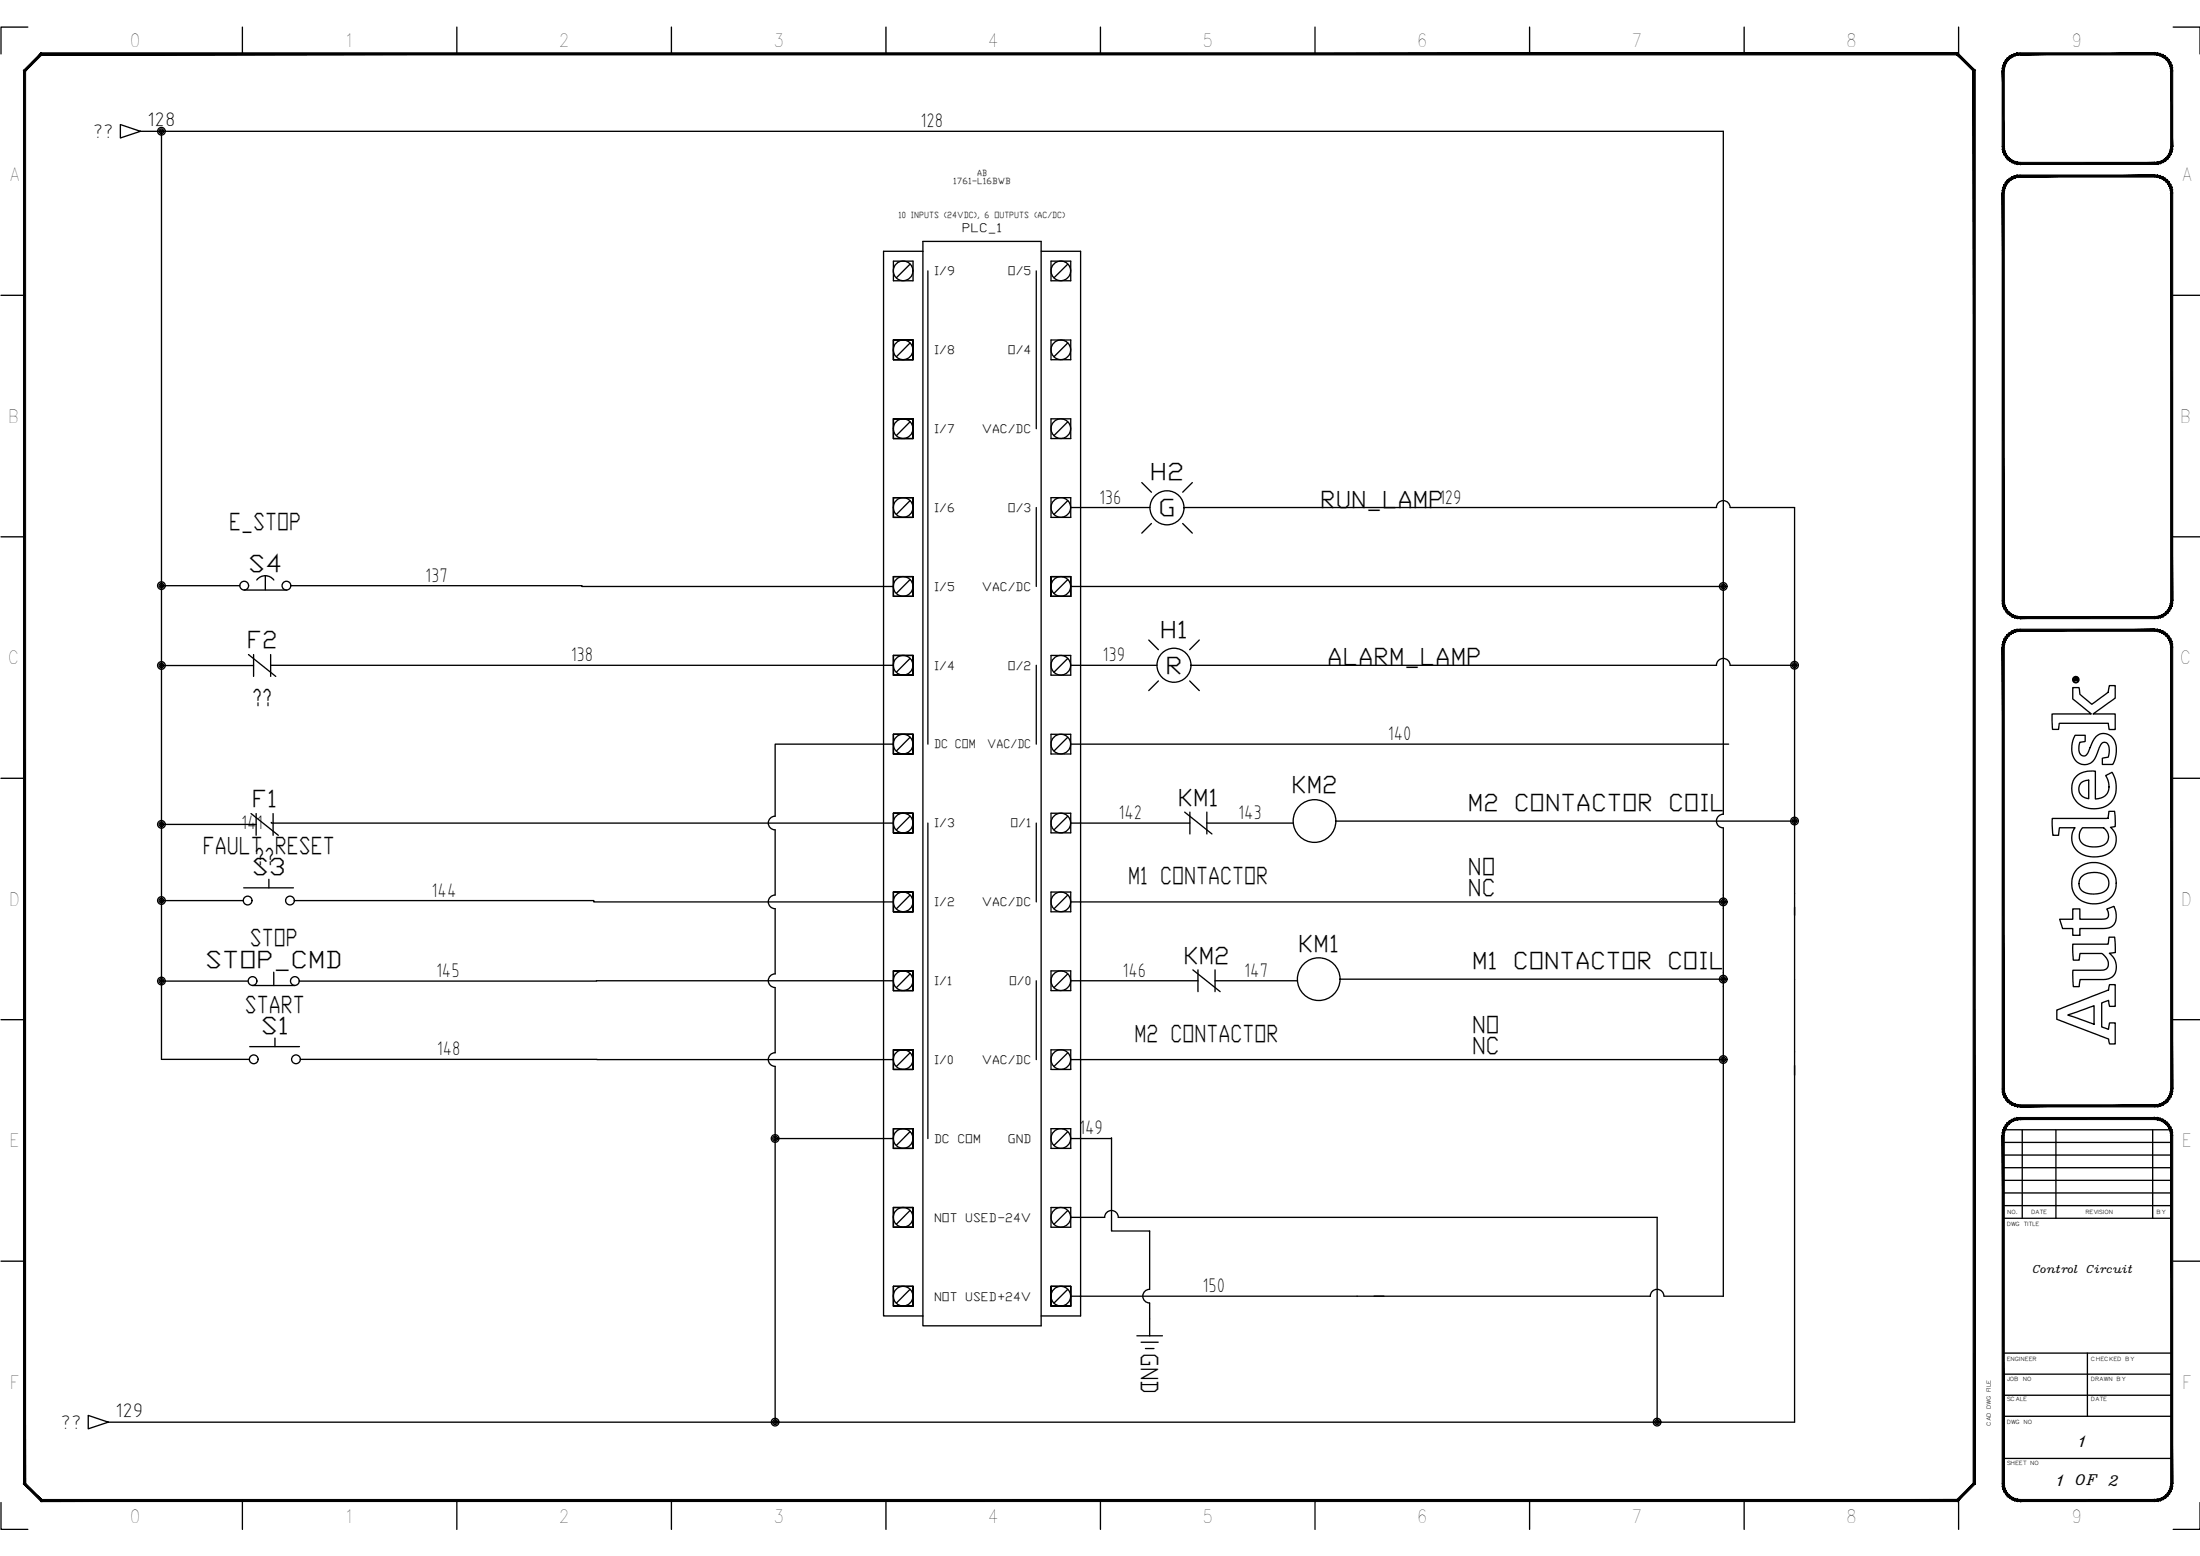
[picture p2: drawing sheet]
<svg xmlns="http://www.w3.org/2000/svg" width="420mm" height="297mm" viewBox="0 0 420 297" stroke-linecap="round" stroke-linejoin="round" font-family="sans-serif">
<g fill="none" stroke="#000" stroke-width=".25">
<path d="M5.3 5.2h-5.1v5.1M46.3 5.2v5.1M87.2 5.2v5.1M128.2 5.2v5.1M169.2 5.2v5.1M210.2 5.2v5.1M251.1 5.2v5.1M292.1 5.2v5.1M333.1 5.2v5.1M374.1 5.2v5.1M377 13.5v18M415 5.2h5.2v5.1"/>
<path d="M23 23.8l3.8 1.3-3.8 1.2zM26.8 25.1h302.3v130.3a1.3 1.3 0 0 0-1.3 1.3 1.3 1.3 0 0 0 1.3 1.3v89.4h-11.3M30.8 25.1v177.1h16.8M.2 56.4h4.5M170.6 49.9h3.8v3.7h-3.8zM173.8 50.4l-2.6 2.7M176.3 48h-7.6v203.2h7.6M176.3 46.1h22.5v207h-22.5zM177.2 51.7v90.4M197.9 51.7v30.1M198.8 48h7.6v203.2h-7.6M200.7 49.9h3.8v3.7h-3.8z"/>
<path d="M203.9 50.4l-2.6 2.7M415 56.4h5.2M170.6 68.7h3.8h-3.8M170.6 64.9v3.8v-3.8M170.6 80v3.7v-3.7M173.8 65.5l-2.6 2.6M174.4 64.9h-3.8h3.8M174.4 80h-3.8h3.8M174.4 68.7v-3.8v3.8M200.7 64.9h3.8v3.8h-3.8zM200.7 80h3.8v3.7h-3.8zM203.9 65.5l-2.6 2.6"/>
<path d="M170.6 83.7h3.8h-3.8M170.6 98.8h3.8h-3.8M170.6 95v3.8v-3.8M173.8 80.5l-2.6 2.7M173.8 95.6l-2.6 2.6M174.4 95h-3.8h3.8M174.4 83.7v-3.7v3.7M174.4 98.8v-3.8v3.8M197.9 96.9v15.1M200.7 95h3.8v3.8h-3.8zM203.9 95.6l-2.6 2.6M203.9 80.5l-2.6 2.7"/>
<path d="M204.5 96.9h15.1M218.1 92.1l1.8 1.9M219.9 99.9l-1.8 1.9M225.9 99.9l1.8 1.9M227.7 92.1l-1.8 1.9M330.4 96.9a1.3 1.3 0 0 0-1.3-1.3 1.3 1.3 0 0 0-1.3 1.3h-101.7M330.4 96.9h12.3v174.6h-322M.2 102.5h4.5M30.8 111.8h15M46.6 112.6h8.2M49 110.7a2.04 2.04 0 0 1 3.3 0M50.7 109.9v2.7"/>
<path d="M55.6 111.8l115 .2M170.6 113.8h3.8h-3.8M170.6 110.1v3.7v-3.7M173.8 110.6l-2.6 2.7M174.4 110.1h-3.8h3.8M174.4 113.8v-3.7v3.7M200.7 110.1v3.7v-3.7M200.7 113.8h3.8h-3.8M203.9 110.6l-2.6 2.7M204.5 113.8v-3.7v3.7M204.5 110.1h-3.8h3.8M204.5 112h124.6"/>
<path d="M415 102.5h5.2M30.8 127h17.6M47.5 125l5.2 4.1M48.4 125v4.1M51.7 125v4.1M51.7 127h118.9M170.6 128.9h3.8h-3.8M170.6 125.1v3.8v-3.8M173.8 125.7l-2.6 2.6M174.4 125.1h-3.8h3.8M174.4 128.9v-3.8v3.8M197.9 127v15.1"/>
<path d="M200.7 125.1h3.8v3.8h-3.8zM203.9 125.7l-2.6 2.6M204.5 127h16.5M219.4 122.2l1.8 1.8M221.2 130l-1.8 1.8M227.2 130l1.8 1.8M229 122.2l-1.8 1.8M330.4 127a1.3 1.3 0 0 0-1.3-1.3 1.3 1.3 0 0 0-1.3 1.3h-100.3M330.4 127h12.3M395.9 131.3h1.1l.1 .3a1.27 1.27 0 0 0 .8 1.5l1.6 1.3 2.5-1.8a1.1 1.1 0 0 0 .7-1.2l.1-.5h1.2v2a.49 .49 0 0 1-.4 .7l-3.9 2.7h4.2l.1 3h-1.2l-.2-1.2h-9.3l-.2 1.1h-1.1l-.1-2.9h7.5l-3.2-2.6a.6 .6 0 0 1-.3-.8zM396.2 129.6l.3 .1 .2-.2-.2 .3 .2 .1h-.6zM396.7 129.5h.1"/>
<path d="M.2 148.6h4.5M30.8 157.4h18.1M47.9 155.3l5.2 4.2M48.9 155.3v4.2M51.8 157v.1h118.8M52.2 155.3v4.2M148 155.8a1.3 1.3 0 0 0-1.3 1.3 1.3 1.3 0 0 0 1.3 1.3M148 158.4v12.5M170.6 143.9h3.8h-3.8M170.6 159h3.8h-3.8M170.6 155.2v3.8v-3.8M170.6 140.2v3.7v-3.7"/>
<path d="M170.6 142.1h-22.6v13.7M173.8 140.7l-2.6 2.7M173.8 155.8l-2.6 2.6M174.4 140.2h-3.8h3.8M174.4 155.2h-3.8h3.8M174.4 159v-3.8v3.8M174.4 143.9v-3.7v3.7M177.2 157.1v60.2M197.9 157.1v15.1M200.7 140.2h3.8v3.7h-3.8zM200.7 155.2h3.8v3.8h-3.8zM203.9 155.8l-2.6 2.6"/>
<path d="M203.9 140.7l-2.6 2.7M204.5 157.1h22.7M204.5 142.1h125.6M226.3 155l5.2 4.2M227.2 155v4.2M230.5 157.1h16.5M230.5 155v4.2M255.1 156.7h87.6M391.9 156.2h10.7l.2-1.3h1l.2 2.9-.9 .1a3.2 3.2 0 0 1 .9 3.5 3.2 3.2 0 0 1-3 2.1 4.3 4.3 0 0 1-5.2-2.7l-.1-.8a2.78 2.78 0 0 1 .6-2h-3l-.2 1.5h-1.1zM396.3 140.4h1.9v1.1l-.2 .1a.7 .7 0 0 0-.7 .1 .7 .7 0 0 0-.3 .7 1.4 1.4 0 0 0 1 1.9h.3a6.3 6.3 0 0 0 1.4-2.8 2.3 2.3 0 0 1 2.5-1.4 2.3 2.3 0 0 1 1.9 2.3 5.4 5.4 0 0 1-.6 3.5h-2v-1.2l1.1-.1 .2-1.2a1.89 1.89 0 0 0-.5-1.6 .81 .81 0 0 0-1.2 .6l-.2 .3a4.9 4.9 0 0 1-1.6 2.9 2.47 2.47 0 0 1-3.6-2.4 5.4 5.4 0 0 1 .6-2.8zM396.6 148.1a4.3 4.3 0 0 1 3.6-.8v5.2a2.36 2.36 0 0 0 2.4-3.4l-.5-1.1 1.2-.5a4.8 4.8 0 0 1-.4 5.9 4.6 4.6 0 0 1-6.9-1.3 3.7 3.7 0 0 1 .6-4zM397.4 149.4a1.61 1.61 0 0 1 1.5-.4v3.4a1.81 1.81 0 0 1-1.7-1 1.81 1.81 0 0 1 .2-2z"/>
<path d="M397.7 158h3.5a.92 .92 0 0 1 1.1 .6 1.86 1.86 0 0 1 .2 1.9 1.86 1.86 0 0 1-1.6 1.1 3.4 3.4 0 0 1-3.6-1 2.29 2.29 0 0 1 .4-2.6zM415 148.6h5.2M30.8 171.9h15.7M46.5 169.5h9.5M51.4 167.9v1.6M56.2 171.9h57.2v.3h57.2M148 170.9a1.3 1.3 0 0 0-1.3 1.3 1.3 1.3 0 0 0 1.3 1.3M148 173.5v12.4M170.6 174.1h3.8h-3.8M170.6 170.3v3.8v-3.8M173.8 170.8l-2.6 2.7M174.4 170.3h-3.8h3.8"/>
<path d="M174.4 174.1v-3.8v3.8M200.7 170.3h3.8v3.8h-3.8zM203.9 170.8l-2.6 2.7M204.5 172.2h124.6M393.4 175.5h2.5v-2h1.3v2h4.1a1.07 1.07 0 0 0 1.3-.5 1.07 1.07 0 0 0-.2-1.3v-.2l1.3-.5a3 3 0 0 1-.5 4l-1.4 .3h-4.6v1.2h-1.3v-1.2h-1.7a.25 .25 0 0 1-.3 0 .25 .25 0 0 1-.1-.3zM396.7 165.9a4.6 4.6 0 0 1 7.2 1.3 4 4 0 0 1-4.7 5.3 3.9 3.9 0 0 1-3.4-2.5 3.9 3.9 0 0 1 .9-4.1zM397.5 167.4a4 4 0 0 1 4.8-.1 2.04 2.04 0 0 1 .2 2.3 2.04 2.04 0 0 1-2 1 3.1 3.1 0 0 1-3.2-1 2.08 2.08 0 0 1 .2-2.2zM.2 194.7h4.5M30.8 187.3h16.6M47.7 199.8h9.5M48.2 188.1h8.1M52.3 185.6v2.5"/>
<path d="M52.5 198.2v1.6M148 185.9a1.3 1.3 0 0 0-1.3 1.3 1.3 1.3 0 0 0 1.3 1.3M148 188.5v12.5M170.6 189.1h3.8h-3.8M170.6 185.3v3.8v-3.8M170.6 187.2l-113.4 .1M173.8 185.9l-2.6 2.7M174.4 185.3h-3.8h3.8M174.4 189.1v-3.8v3.8M197.9 187.2v15.1M200.7 185.3h3.8v3.8h-3.8zM203.9 185.9l-2.6 2.7"/>
<path d="M204.5 187.2h24.3M227.8 185.2l5.2 4.1M228.8 185.2v4.1M232.1 187.2h15.7M232.1 185.2v4.1M255.9 186.9h73.2M392.8 192.8l9.9-3.8 .2-1h1.1v4.1h-1.1l-.2-1.1-1.3 .5v4.5l1.3 .5 .2-1.2h1.1v4h-1.1l-.2-1-9.9-3.7zM394.9 193.7l5-1.7v3.5zM395.9 180.2h6.7l.2-1.3h1.1l.1 2.9-1.2 .2a3 3 0 0 1 .6 4.5 6.1 6.1 0 0 1-3.2 .5h-2.9l-.2 1.3h-1.1l-.1-3a.61 .61 0 0 1 .8-.1h4.2a1.35 1.35 0 0 0 1.5-.4 1.35 1.35 0 0 0 .1-1.6 1.7 1.7 0 0 0-1.2-1.2h-4.1l-.1 1.3h-1.1zM415 194.7h5.2M57.4 202.2l113.2 .1M148 201a1.3 1.3 0 0 0-1.3 1.3 1.3 1.3 0 0 0 1.3 1.3"/>
<path d="M148 203.6v67.9M148 217.3h22.6M170.6 204.2h3.8h-3.8M170.6 219.2h3.8h-3.8M170.6 215.5v3.7v-3.7M170.6 200.4v3.8v-3.8M173.8 201l-2.6 2.6M173.8 216l-2.6 2.7M174.4 200.4h-3.8h3.8M174.4 215.5h-3.8h3.8M174.4 219.2v-3.7v3.7M174.4 204.2v-3.8v3.8"/>
<path d="M200.7 200.4h3.8v3.8h-3.8zM200.7 215.5h3.8v3.7h-3.8zM203.9 216l-2.6 2.7M203.9 201l-2.6 2.6M204.5 217.3h7.8M204.5 202.3h124.6M212.3 217.2v17.8h7.3v11.2M382.6 218.1h32.1M382.6 215.7h32.1M386.2 215.7v16.9M392.6 215.7v16.9M411.1 215.7v16.9"/>
<path d="M170.6 234.3h3.8h-3.8M170.6 230.5v3.8v-3.8M173.8 231.1l-2.6 2.6M174.4 230.5h-3.8h3.8M174.4 234.3v-3.8v3.8M200.7 230.5h3.8v3.8h-3.8zM203.9 231.1l-2.6 2.6M204.5 232.4h6.5a1.3 1.3 0 0 1 1.3-1.3 1.3 1.3 0 0 1 1.3 1.3h102.9v39.1M382.6 230.2h32.1M382.6 227.7h32.1M382.6 225.3h32.1M382.6 222.9h32.1"/>
<path d="M382.6 220.5h32.1M382.6 232.6h32.1M.2 240.8h4.5M170.6 249.3h3.8h-3.8M170.6 245.6v3.7v-3.7M173.8 246.1l-2.6 2.7M174.4 245.6h-3.8h3.8M174.4 249.3v-3.7v3.7M200.7 245.6v3.7v-3.7M200.7 249.3h3.8h-3.8M203.9 246.1l-2.6 2.7M204.5 249.3v-3.7v3.7"/>
<path d="M204.5 245.6h-3.8h3.8M204.5 247.4h110.7M217.1 255h4.9M217.9 256.2h3.3M218.8 257.4h1.6M219.6 246.1a1.3 1.3 0 0 0-1.4 1.3 1.3 1.3 0 0 0 1.4 1.3M219.6 248.8v6.2M315.2 247.4a1.3 1.3 0 0 1 1.3-1.3 1.3 1.3 0 0 1 1.3 1.3M377 258.4v24.8M382.6 258.3h32.1M398.7 258.3v12.1M415 240.8h5.2"/>
<path d="M16.8 270.2l3.9 1.3-3.9 1.3zM382.6 278.4h32.1M382.6 270.4h32.1M382.6 266.3h32.1M382.6 262.3h32.1M.2 286.8v5.2h5.1M46.3 286.4v5.6M87.2 286.4v5.6M128.2 286.4v5.6M169.2 286.4v5.6M210.2 286.4v5.6M251.1 286.4v5.6"/>
<path d="M292.1 286.4v5.6M333.1 286.4v5.6M374.1 286.2v5.8M420.2 286.8v5.2h-5.2"/>
<circle cx="30.8" cy="25.1" r=".73"/>
<circle cx="30.8" cy="25.1" r=".46"/>
<circle cx="30.8" cy="25.1" r=".22"/>
<circle cx="172.5" cy="51.7" r="1.87"/>
<circle cx="202.6" cy="51.7" r="1.87"/>
<circle cx="172.5" cy="66.8" r="1.87"/>
<circle cx="202.6" cy="66.8" r="1.87"/>
<circle cx="172.5" cy="96.9" r="1.87"/>
<circle cx="172.5" cy="81.8" r="1.87"/>
<circle cx="202.6" cy="81.8" r="1.87"/>
<circle cx="202.6" cy="96.9" r="1.87"/>
<circle cx="222.9" cy="96.9" r="3.2"/>
<circle cx="30.8" cy="111.8" r=".73"/>
<circle cx="30.8" cy="111.8" r=".46"/>
<circle cx="30.8" cy="111.8" r=".22"/>
<circle cx="46.6" cy="111.8" r=".84"/>
<circle cx="54.7" cy="111.8" r=".84"/>
<circle cx="172.5" cy="111.9" r="1.87"/>
<circle cx="202.6" cy="111.9" r="1.87"/>
<circle cx="329.1" cy="111.9" r=".73"/>
<circle cx="329.1" cy="111.9" r=".46"/>
<circle cx="329.1" cy="111.9" r=".22"/>
<circle cx="30.8" cy="127" r=".73"/>
<circle cx="30.8" cy="127" r=".46"/>
<circle cx="30.8" cy="127" r=".22"/>
<circle cx="172.5" cy="127" r="1.87"/>
<circle cx="202.6" cy="127" r="1.87"/>
<circle cx="224.2" cy="127" r="3.2"/>
<circle cx="342.7" cy="127" r=".73"/>
<circle cx="342.7" cy="127" r=".46"/>
<circle cx="342.7" cy="127" r=".22"/>
<circle cx="396.3" cy="129.8" r=".11"/>
<circle cx="396.4" cy="129.7" r=".6"/>
<circle cx="396.5" cy="129.8" r=".51"/>
<circle cx="30.8" cy="157.4" r=".73"/>
<circle cx="30.8" cy="157.4" r=".46"/>
<circle cx="30.8" cy="157.4" r=".22"/>
<circle cx="172.5" cy="157.1" r="1.87"/>
<circle cx="172.5" cy="142" r="1.87"/>
<circle cx="202.6" cy="142" r="1.87"/>
<circle cx="202.6" cy="157.1" r="1.87"/>
<circle cx="251" cy="156.7" r="4.1"/>
<circle cx="342.7" cy="156.7" r=".73"/>
<circle cx="342.7" cy="156.7" r=".46"/>
<circle cx="342.7" cy="156.7" r=".22"/>
<circle cx="30.8" cy="171.9" r=".73"/>
<circle cx="30.8" cy="171.9" r=".46"/>
<circle cx="30.8" cy="171.9" r=".22"/>
<circle cx="47.3" cy="171.9" r=".84"/>
<circle cx="55.4" cy="171.9" r=".84"/>
<circle cx="172.5" cy="172.2" r="1.87"/>
<circle cx="202.6" cy="172.2" r="1.87"/>
<circle cx="329.1" cy="172.2" r=".73"/>
<circle cx="329.1" cy="172.2" r=".46"/>
<circle cx="329.1" cy="172.2" r=".22"/>
<circle cx="30.8" cy="187.3" r=".73"/>
<circle cx="30.8" cy="187.3" r=".46"/>
<circle cx="30.8" cy="187.3" r=".22"/>
<circle cx="48.2" cy="187.3" r=".84"/>
<circle cx="56.3" cy="187.3" r=".84"/>
<circle cx="172.5" cy="187.2" r="1.87"/>
<circle cx="202.6" cy="187.2" r="1.87"/>
<circle cx="251.9" cy="186.9" r="4.1"/>
<circle cx="329.1" cy="186.9" r=".73"/>
<circle cx="329.1" cy="186.9" r=".46"/>
<circle cx="329.1" cy="186.9" r=".22"/>
<circle cx="48.5" cy="202.2" r=".84"/>
<circle cx="56.5" cy="202.2" r=".84"/>
<circle cx="148" cy="217.3" r=".73"/>
<circle cx="148" cy="217.3" r=".46"/>
<circle cx="148" cy="217.3" r=".22"/>
<circle cx="172.5" cy="202.3" r="1.87"/>
<circle cx="172.5" cy="217.3" r="1.87"/>
<circle cx="202.6" cy="217.3" r="1.87"/>
<circle cx="202.6" cy="202.3" r="1.87"/>
<circle cx="329.1" cy="202.3" r=".73"/>
<circle cx="329.1" cy="202.3" r=".46"/>
<circle cx="329.1" cy="202.3" r=".22"/>
<circle cx="172.5" cy="232.4" r="1.87"/>
<circle cx="202.6" cy="232.4" r="1.87"/>
<circle cx="172.5" cy="247.4" r="1.87"/>
<circle cx="202.6" cy="247.4" r="1.87"/>
<circle cx="148" cy="271.5" r=".73"/>
<circle cx="148" cy="271.5" r=".46"/>
<circle cx="148" cy="271.5" r=".22"/>
<circle cx="316.5" cy="271.5" r=".73"/>
<circle cx="316.5" cy="271.5" r=".46"/>
<circle cx="316.5" cy="271.5" r=".22"/>
</g>
<g fill="#000" stroke="#000" stroke-width=".19">
<path d="M382.4 13.5l.4 14.5v-14.5zM382.4 13.5l.4 14.5h-.4z"/>
<path d="M385.3 10.1h.5v.4zM385.3 10.1v.4h.5zM384.7 10.3l.6-.2v.4zM384.7 10.3l.2 .3 .4-.1zM384.2 10.5l.5-.2 .2 .3zM384.2 10.5l.2 .3 .5-.2zM383.8 10.7l.4-.2 .2 .3zM383.8 10.7l.2 .4 .4-.3zM383.4 11.1l.4-.4 .2 .4zM383.4 11.1l.3 .3 .3-.3zM383.4 11.1l.3 .3-.7 .1zM383 11.5l.3 .2 .4-.3zM383 11.5l.3 .2-.5 .2zM382.8 11.9l.3 .2 .2-.4zM382.8 11.9l.3 .2-.6 .4zM382.5 12.5l.4 .1 .2-.5zM382.5 12.5l.4 .1-.5 .4zM382.4 13h.4l.1-.4zM382.4 13h.4l-.4 .5zM382.8 13l-.4 .5h.4z"/>
<path d="M385.8 10.5h25.7v-.4zM385.8 10.1h25.7l-25.7 .4z"/>
<path d="M414.5 13.5l.5 14.5v-14.5zM414.5 13.5l.5 14.5h-.5z"/>
<path d="M414.9 13l.1 .5h-.5zM414.5 13v.5l.4-.5zM414.8 12.5l.1 .5h-.4zM414.4 12.6l.1 .4 .3-.5zM414.6 11.9l.2 .6-.4 .1zM414.2 12.1l.2 .5 .2-.7zM414.3 11.5l.3 .4-.4 .2zM414 11.7l.2 .4 .1-.6zM414 11.1l.3 .4-.3 .2zM414 11.1l-.3 .3 .3 .3zM413.5 10.7l.5 .4-.3 .3zM413.5 10.7l-.2 .4 .4 .3zM413.1 10.5l.4 .2-.2 .4zM413.1 10.5l-.2 .3 .4 .3zM412.6 10.3l.5 .2-.2 .3zM412.6 10.3l-.1 .3 .4 .2zM412.1 10.1l.5 .2-.1 .3zM412.1 10.1l-.1 .4 .5 .1zM411.5 10.1h.6l-.1 .4zM411.5 10.1v.4h.5z"/>
<path d="M382.4 28h.4l-.4 .5zM382.8 28l-.4 .5h.4zM382.4 28.5h.4l-.3 .5zM382.8 28.5l-.3 .5 .4-.1zM382.5 29l.4-.1-.1 .6zM382.9 28.9l-.1 .6 .3-.2zM382.8 29.5l.3-.2-.1 .7zM383.1 29.3l-.1 .7 .3-.3zM383 30l.3-.3 .1 .7zM383.3 29.7l.1 .7 .3-.3zM383.4 30.4l.3-.3 .1 .6zM383.7 30.1l.1 .6 .2-.3zM384 30.4l.2 .6-.4-.3zM384 30.4l.2 .6 .2-.3zM384.4 30.7l.3 .5-.5-.2zM384.4 30.7l.3 .5 .2-.4zM384.9 30.8l.4 .6-.6-.2zM384.9 30.8l.4 .6v-.4zM385.3 31l.5 .4h-.5zM385.3 31l.5 .4v-.4z"/>
<path d="M382.4 36.8l.4 77.9v-77.9zM382.4 36.8l.4 77.9h-.4z"/>
<path d="M385.3 33.5l.5-.1v.4zM385.3 33.5v.4l.5-.1zM384.7 33.6l.6-.1v.4zM384.7 33.6l.2 .4 .4-.1zM384.2 33.8l.5-.2 .2 .4zM384.2 33.8l.2 .3 .5-.1zM383.8 34.1l.4-.3 .2 .3zM383.8 34.1l.2 .3 .4-.3zM383.4 34.4l.4-.3 .2 .3zM383.4 34.4l.3 .3 .3-.3zM383.4 34.4l.3 .3-.7 .1zM383 34.8l.3 .3 .4-.4zM383 34.8l.3 .3-.5 .2zM382.8 35.3l.3 .2 .2-.4zM382.8 35.3l.3 .2-.6 .3zM382.5 35.8l.4 .1 .2-.4zM382.5 35.8l.4 .1-.5 .4zM382.4 36.3l.4 .1 .1-.5zM382.4 36.3l.4 .1-.4 .4zM382.8 36.4l-.4 .4h.4z"/>
<path d="M385.8 31.4h25.7v-.4zM385.8 31h25.7l-25.7 .4z"/>
<path d="M385.8 33.8h25.7v-.4zM385.8 33.4h25.7l-25.7 .4z"/>
<path d="M411.5 31l.6 .4h-.6zM411.5 31l.6 .4-.1-.4zM412 31l.6 .2-.5 .2zM412 31l.6 .2-.1-.4zM412.5 30.8l.6 .2-.5 .2zM412.5 30.8l.6 .2-.2-.3zM412.9 30.7h.6l-.4 .3zM412.9 30.7h.6l-.2-.3zM413.3 30.4h.7l-.5 .3zM413.3 30.4h.7l-.3-.3zM413.7 30.1l.6-.1-.3 .4zM414 29.7l-.3 .4 .6-.1zM414 29.7l.6-.2-.3 .5zM414.2 29.3l-.2 .4 .6-.2zM414.2 29.3l.6-.3-.2 .5zM414.4 28.9l-.2 .4 .6-.3zM414.4 28.9l.5-.4-.1 .5zM414.5 28.5l-.1 .4 .5-.4zM415 28l-.1 .5h-.4zM414.5 28v.5l.5-.5z"/>
<path d="M414.5 36.8l.5 77.9v-77.9zM414.5 36.8l.5 77.9h-.5z"/>
<path d="M414.9 36.3l.1 .5h-.5zM414.5 36.4v.4l.4-.5zM414.8 35.8l.1 .5-.4 .1zM414.4 35.9l.1 .5 .3-.6zM414.6 35.3l.2 .5-.4 .1zM414.2 35.5l.2 .4 .2-.6zM414.3 34.8l.3 .5-.4 .2zM414 35.1l.2 .4 .1-.7zM414 34.4l.3 .4-.3 .3zM414 34.4l-.3 .3 .3 .4zM413.5 34.1l.5 .3-.3 .3zM413.5 34.1l-.2 .3 .4 .3zM413.1 33.8l.4 .3-.2 .3zM413.1 33.8l-.2 .3 .4 .3zM412.6 33.6l.5 .2-.2 .3zM412.6 33.6l-.1 .4 .4 .1zM412.1 33.5l.5 .1-.1 .4zM412.1 33.5l-.1 .4 .5 .1zM411.5 33.4l.6 .1-.1 .4zM411.5 33.4v.4l.5 .1z"/>
<path d="M382.4 114.7h.4l-.4 .5zM382.8 114.7l-.4 .5h.4zM382.4 115.2h.4l-.3 .5zM382.8 115.2l-.3 .5 .4-.1zM382.5 115.7l.4-.1-.1 .6zM382.9 115.6l-.1 .6 .3-.1zM382.8 116.2l.3-.1-.1 .6zM383.1 116.1l-.1 .6 .3-.2zM383 116.7l.3-.2 .1 .6zM383.3 116.5l.1 .6 .3-.3zM383.4 117.1l.3-.3 .1 .6zM383.7 116.8l.1 .6 .2-.3zM384 117.1l.2 .6-.4-.3zM384 117.1l.2 .6 .2-.3zM384.4 117.4l.3 .5-.5-.2zM384.4 117.4l.3 .5 .2-.4zM384.9 117.5l.4 .6-.6-.2zM384.9 117.5l.4 .6v-.4zM385.3 117.7l.5 .4h-.5zM385.3 117.7l.5 .4v-.4z"/>
<path d="M385.8 117.7v.4l25.7-.4zM385.8 118.1l25.7-.4v.4z"/>
<path d="M411.5 117.7l.6 .4h-.6zM411.5 117.7l.6 .4-.1-.4zM412 117.7l.6 .2-.5 .2zM412 117.7l.6 .2-.1-.4zM412.5 117.5l.6 .2-.5 .2zM412.5 117.5l.6 .2-.2-.3zM412.9 117.4h.6l-.4 .3zM412.9 117.4h.6l-.2-.3zM413.3 117.1h.7l-.5 .3zM413.3 117.1h.7l-.3-.3zM413.7 116.8l.6-.1-.3 .4zM414 116.5l-.3 .3 .6-.1zM414 116.5l.6-.3-.3 .5zM414.2 116.1l-.2 .4 .6-.3zM414.2 116.1l.6-.4-.2 .5zM414.4 115.6l-.2 .5 .6-.4zM414.4 115.6l.5-.4-.1 .5zM414.5 115.2l-.1 .4 .5-.4zM415 114.7l-.1 .5h-.4zM414.5 114.7v.5l.5-.5z"/>
<path d="M382.4 123.5l.4 84.4v-84.4zM382.4 123.5l.4 84.4h-.4z"/>
<path d="M385.8 120.1v.4l25.7-.4zM385.8 120.5l25.7-.4v.4z"/>
<path d="M385.3 120.1h.5v.4zM385.3 120.1v.5l.5-.1zM384.7 120.3l.6-.2v.5zM384.7 120.3l.2 .4 .4-.1zM384.2 120.5l.5-.2 .2 .4zM384.2 120.5l.2 .3 .5-.1zM383.8 120.8l.4-.3 .2 .3zM383.8 120.8l.2 .3 .4-.3zM383.4 121.1l.4-.3 .2 .3zM383.4 121.1l.3 .3 .3-.3zM383.4 121.1l.3 .3-.7 .1zM383 121.5l.3 .3 .4-.4zM383 121.5l.3 .3-.5 .2zM382.8 122l.3 .2 .2-.4zM382.8 122l.3 .2-.6 .3zM382.5 122.5l.4 .1 .2-.4zM382.5 122.5l.4 .1-.5 .4zM382.4 123h.4l.1-.4zM382.4 123h.4l-.4 .5zM382.8 123l-.4 .5h.4z"/>
<path d="M414.9 123l.1 .5h-.5zM414.5 123v.5l.4-.5zM414.8 122.5l.1 .5h-.4zM414.4 122.6l.1 .4 .3-.5zM414.6 122l.2 .5-.4 .1zM414.2 122.2l.2 .4 .2-.6zM414.3 121.5l.3 .5-.4 .2zM414 121.8l.2 .4 .1-.7zM414 121.1l.3 .4-.3 .3zM413.7 121.4l.3 .4v-.7zM413.5 120.8l.5 .3-.3 .3zM413.5 120.8l-.2 .3 .4 .3zM413.1 120.5l.4 .3-.2 .3zM413.1 120.5l-.2 .3 .4 .3zM412.6 120.3l.5 .2-.2 .3zM412.6 120.3l-.1 .4 .4 .1zM412.1 120.1l.5 .2-.1 .4zM412.1 120.1l-.1 .5 .5 .1zM411.5 120.1h.6l-.1 .5zM411.5 120.1v.4l.5 .1z"/>
<path d="M414.5 123.5l.5 84.4v-84.4zM414.5 123.5l.5 84.4h-.5z"/>
<path d="M382.4 207.9h.4l-.4 .5zM382.8 207.9l-.4 .5h.4zM382.4 208.4h.4l-.3 .5zM382.8 208.4l-.3 .5 .4-.1zM382.5 208.9l.4-.1-.1 .7zM382.9 208.8l-.1 .7 .3-.2zM382.8 209.5l.3-.2-.1 .6zM383.1 209.3l-.1 .6 .3-.2zM383 209.9l.3-.2 .1 .6zM383.3 209.7l.1 .6 .3-.3zM383.4 210.3l.3-.3 .1 .7zM383.7 210l.1 .7 .2-.4zM384 210.3l.2 .6-.4-.2zM384 210.3l.2 .6 .2-.3zM384.4 210.6l.3 .5-.5-.2zM384.4 210.6l.3 .5 .2-.3zM384.9 210.8l.4 .5-.6-.2zM384.9 210.8l.4 .5v-.4zM385.3 210.9l.5 .4h-.5zM385.3 210.9l.5 .4v-.4z"/>
<path d="M382.4 216.8l.4 66.4v-66.4zM382.4 216.8l.4 66.4h-.4z"/>
<path d="M385.8 210.9v.4l25.7-.4zM385.8 211.3l25.7-.4v.4z"/>
<path d="M385.8 213.3v.4l25.7-.4zM385.8 213.7l25.7-.4v.4z"/>
<path d="M385.3 213.4l.5-.1v.4zM385.3 213.4v.4l.5-.1zM384.7 213.5l.6-.1v.4zM384.7 213.5l.2 .4 .4-.1zM384.2 213.7l.5-.2 .2 .4zM384.2 213.7l.2 .4 .5-.2zM383.8 214l.4-.3 .2 .4zM383.8 214l.2 .3 .4-.2zM383.4 214.3l.4-.3 .2 .3zM383.4 214.3l.3 .3 .3-.3zM383.4 214.3l.3 .3-.7 .1zM383 214.7l.3 .3 .4-.4zM383 214.7l.3 .3-.5 .2zM382.8 215.2l.3 .2 .2-.4zM382.8 215.2l.3 .2-.6 .3zM382.5 215.7l.4 .1 .2-.4zM382.5 215.7l.4 .1-.5 .4zM382.4 216.2l.4 .1 .1-.5zM382.4 216.2l.4 .1-.4 .5zM382.8 216.3l-.4 .5h.4z"/>
<path d="M411.5 210.9l.6 .4h-.6zM411.5 210.9l.6 .4-.1-.4zM412 210.9l.6 .2-.5 .2zM412 210.9l.6 .2-.1-.3zM412.5 210.8l.6 .1-.5 .2zM412.5 210.8l.6 .1-.2-.3zM412.9 210.6l.6 .1-.4 .2zM412.9 210.6l.6 .1-.2-.4zM413.3 210.3h.7l-.5 .4zM413.3 210.3h.7l-.3-.3zM413.7 210l.6-.1-.3 .4zM414 209.7l-.3 .3 .6-.1zM414 209.7l.6-.2-.3 .4zM414.2 209.3l-.2 .4 .6-.2zM414.2 209.3l.6-.4-.2 .6zM414.4 208.8l-.2 .5 .6-.4zM414.4 208.8l.5-.4-.1 .5zM414.5 208.4l-.1 .4 .5-.4zM415 207.9l-.1 .5h-.4zM414.5 207.9v.5l.5-.5z"/>
<path d="M414.9 216.2l.1 .6h-.5zM414.5 216.3v.5l.4-.6zM414.8 215.7l.1 .5-.4 .1zM414.4 215.8l.1 .5 .3-.6zM414.6 215.2l.2 .5-.4 .1zM414.2 215.4l.2 .4 .2-.6zM414.3 214.7l.3 .5-.4 .2zM414 215l.2 .4 .1-.7zM414 214.3l.3 .4-.3 .3zM414 214.3l-.3 .3 .3 .4zM413.5 214l.5 .3-.3 .3zM413.5 214l-.2 .3 .4 .3zM413.1 213.7l.4 .3-.2 .3zM413.1 213.7l-.2 .4 .4 .2zM412.6 213.5l.5 .2-.2 .4zM412.6 213.5l-.1 .4 .4 .2zM412.1 213.4l.5 .1-.1 .4zM412.1 213.4l-.1 .4 .5 .1zM411.5 213.3l.6 .1-.1 .4zM411.5 213.3v.4l.5 .1z"/>
<path d="M414.5 216.8l.5 66.4v-66.4zM414.5 216.8l.5 66.4h-.5z"/>
<path d="M376.8 13.6v269.6l.4 .1zM376.8 13.6l.4-.2v269.9zM373.7 10.5l3.1 3.1 .4-.2zM373.9 10.1l3.3 3.3-3.5-2.9zM8 10.5h365.7l.2-.4zM7.8 10.1h366.1l-365.9 .4zM7.8 10.1l-2.9 3.5 3.1-3.1zM7.8 10.1l-2.9 3.5-.4-.2zM4.5 13.4l.4 269.8v-269.6zM4.5 13.4l.4 269.8-.4 .1zM4.5 283.3l3.5 2.9-3.1-3zM4.5 283.3l3.5 2.9-.2 .4zM8 286.2l-.2 .4 365.9-.4zM7.8 286.6l365.9-.4 .2 .4zM373.7 286.2l.2 .4 2.9-3.4zM376.8 283.2l.4 .1-3.3 3.3z"/>
<path d="M382.4 283.2h.4l-.4 .6zM382.8 283.2l-.4 .6 .4-.1zM382.4 283.8l.4-.1-.3 .6zM382.8 283.7l-.3 .6 .4-.1zM382.5 284.3l.4-.1-.1 .6zM382.9 284.2l-.1 .6 .3-.2zM382.8 284.8l.3-.2-.1 .6zM383.1 284.6l-.1 .6 .3-.2zM383 285.2l.3-.2 .1 .7zM383.3 285l.1 .7 .3-.3zM383.4 285.7l.3-.3 .1 .6zM383.7 285.4l.1 .6 .2-.3zM384 285.7l.2 .6-.4-.3zM384 285.7l.2 .6 .2-.4zM384.4 285.9l.3 .6-.5-.2zM384.4 285.9l.3 .6 .2-.4zM384.9 286.1l.4 .5-.6-.1zM384.9 286.1l.4 .5v-.4zM385.3 286.2l.5 .4h-.5zM385.3 286.2l.5 .4v-.4z"/>
<path d="M385.8 286.2v.4l25.7-.4zM385.8 286.6l25.7-.4v.4z"/>
<path d="M411.5 286.2l.6 .4h-.6zM411.5 286.2l.6 .4-.1-.4zM412 286.2l.6 .3-.5 .1zM412 286.2l.6 .3-.1-.4zM412.5 286.1l.6 .2-.5 .2zM412.5 286.1l.6 .2-.2-.4zM412.9 285.9l.6 .1-.4 .3zM412.9 285.9l.6 .1-.2-.3zM413.3 285.7h.7l-.5 .3zM413.3 285.7h.7l-.3-.3zM413.7 285.4l.6-.2-.3 .5zM414 285l-.3 .4 .6-.2zM414 285l.6-.2-.3 .4zM414.2 284.6l-.2 .4 .6-.2zM414.2 284.6l.6-.3-.2 .5zM414.4 284.2l-.2 .4 .6-.3zM414.4 284.2l.5-.4-.1 .5zM414.5 283.7l-.1 .5 .5-.4zM415 283.2l-.1 .6-.4-.1zM414.5 283.2v.5l.5-.5z"/>
</g>
<g font-size="4.5">
<text x="219.6" y="91.7">H2</text>
<text x="43.8" y="101.1">E_STOP</text>
<text x="221.3" y="98.6">G</text>
<text x="252.2" y="97">RUN_LAMP</text>
<text x="47.4" y="109.2">S4</text>
<text x="47.1" y="123.8">F2</text>
<text x="221.5" y="121.7">H1</text>
<text x="222.6" y="128.6">R</text>
<text x="253.5" y="127">ALARM_LAMP</text>
<text x="48.2" y="134.8">??</text>
<text x="48.1" y="154.1">F1</text>
<text x="224.9" y="153.9">KM1</text>
<text x="246.6" y="151.5">KM2</text>
<text x="280.4" y="154.8">M2 CONTACTOR COIL</text>
<text x="38.7" y="163">FAULT RESET</text>
<text x="48.1" y="167.1">S3</text>
<text x="48.6" y="165.1">??</text>
<text x="280.4" y="167">NO</text>
<text x="215.5" y="168.8">M1 CONTACTOR</text>
<text x="280.4" y="171">NC</text>
<text x="39.2" y="184.7">STOP_CMD</text>
<text x="47.7" y="180.6">STOP</text>
<text x="226" y="184">KM2</text>
<text x="247.9" y="181.7">KM1</text>
<text x="281.2" y="185">M1 CONTACTOR COIL</text>
<text x="46.8" y="193.3">START</text>
<text x="49.8" y="197.4">S1</text>
<text x="281.2" y="197.2">NO</text>
<text x="216.7" y="198.9">M2 CONTACTOR</text>
<text x="281.2" y="201.2">NC</text>
<text x="217.9" y="258.3" transform="rotate(90 217.9 258.3)">GND</text>
</g>
<g font-size="4">
<text x="17.7" y="26.3">??</text>
<text x="28.1" y="24">128</text>
<text x="175.8" y="24.3">128</text>
<text x="209.9" y="96.1">136</text>
<text x="274.8" y="96.1">129</text>
<text x="81.2" y="111">137</text>
<text x="109" y="126.2">138</text>
<text x="210.6" y="126.2">139</text>
<text x="265" y="141.3">140</text>
<text x="46.1" y="158.3">141</text>
<text x="213.6" y="156.3">142</text>
<text x="236.5" y="156.3">143</text>
<text x="82.4" y="171.2">144</text>
<text x="83.3" y="186.5">145</text>
<text x="214.4" y="186.5">146</text>
<text x="237.6" y="186.5">147</text>
<text x="83.4" y="201.5">148</text>
<text x="206.1" y="216.6">149</text>
<text x="229.7" y="246.7">150</text>
<text x="11.6" y="272.8">??</text>
<text x="22" y="270.5">129</text>
</g>
<g font-size="3.4">
<text x="24.8" y="9">0</text>
<text x="66" y="9">1</text>
<text x="106.8" y="9">2</text>
<text x="147.8" y="9">3</text>
<text x="188.7" y="9">4</text>
<text x="229.7" y="9">5</text>
<text x="270.7" y="9">6</text>
<text x="311.6" y="9">7</text>
<text x="352.6" y="9">8</text>
<text x="395.6" y="9">9</text>
<text x="1.7" y="34.6">A</text>
<text x="416.5" y="34.6">A</text>
<text x="1.5" y="80.7">B</text>
<text x="416.4" y="80.7">B</text>
<text x="1.5" y="126.8">C</text>
<text x="416.4" y="126.8">C</text>
<text x="1.8" y="172.9">D</text>
<text x="416.6" y="172.9">D</text>
<text x="1.8" y="219">E</text>
<text x="416.7" y="219">E</text>
<text x="1.9" y="265.1">F</text>
<text x="416.7" y="265.1">F</text>
<text x="24.8" y="290.7">0</text>
<text x="66" y="290.7">1</text>
<text x="106.8" y="290.7">2</text>
<text x="147.8" y="290.7">3</text>
<text x="188.7" y="290.7">4</text>
<text x="229.7" y="290.7">5</text>
<text x="270.7" y="290.7">6</text>
<text x="311.6" y="290.7">7</text>
<text x="352.6" y="290.7">8</text>
<text x="395.6" y="290.7">9</text>
</g>
<g font-size="2.7">
<text x="397.2" y="276.2">1</text>
<text x="393" y="283.6">1</text>
<text x="396.4" y="283.5">OF</text>
<text x="402.7" y="283.6">2</text>
</g>
<g font-size="2.3">
<text x="183.7" y="44.2">PLC_1</text>
<text x="178.4" y="52.5">I/9</text>
<text x="192.5" y="52.5">O/5</text>
<text x="178.4" y="67.6">I/8</text>
<text x="192.5" y="67.6">O/4</text>
<text x="178.4" y="82.7">I/7</text>
<text x="187.5" y="82.7">VAC/DC</text>
<text x="178.4" y="97.7">I/6</text>
<text x="192.5" y="97.7">O/3</text>
<text x="178.4" y="112.8">I/5</text>
<text x="187.5" y="112.8">VAC/DC</text>
<text x="178.4" y="127.8">I/4</text>
<text x="192.5" y="127.8">O/2</text>
<text x="178.4" y="142.9">DC COM</text>
<text x="188.6" y="142.9">VAC/DC</text>
<text x="178.4" y="157.9">I/3</text>
<text x="193" y="157.9">O/1</text>
<text x="178.4" y="173">I/2</text>
<text x="187.5" y="173">VAC/DC</text>
<text x="178.4" y="188.1">I/1</text>
<text x="192.7" y="188.1">O/0</text>
<text x="178.4" y="203.1">I/0</text>
<text x="187.5" y="203.1">VAC/DC</text>
<text x="178.4" y="218.2">DC COM</text>
<text x="192.5" y="218.2">GND</text>
<text x="178.4" y="233.2">NOT USED-24V</text>
<text x="178.4" y="248.3">NOT USED+24V</text>
</g>
<g font-size="2.1">
<text x="388.3" y="243">Control</text>
<text x="398.6" y="243">Circuit</text>
</g>
<g font-size="1.6">
<text x="182" y="35.2">1761-L16BWB</text>
<text x="186.6" y="33.5">AB</text>
<text x="171.6" y="41.5">10 INPUTS (24VDC), 6 OUTPUTS (AC/DC)</text>
</g>
<g font-size="1.1">
<text x="383.2" y="234">DWG TITLE</text>
<text x="383.3" y="231.8">NO.</text>
<text x="387.9" y="231.8">DATE</text>
<text x="398.3" y="231.8">REVISION</text>
<text x="411.9" y="231.8">BY</text>
<text x="383.2" y="263.7">JOB NO</text>
<text x="383.2" y="259.8">ENGINEER</text>
<text x="399.3" y="263.7">DRAWN BY</text>
<text x="399.3" y="259.8">CHECKED BY</text>
<text x="383.2" y="267.5">SCALE</text>
<text x="399.3" y="267.5">DATE</text>
<text x="380.2" y="272.3" transform="rotate(-90 380.2 272.3)">CAD DWG FILE</text>
<text x="383.2" y="271.8">DWG NO</text>
<text x="383.2" y="279.7">SHEET NO</text>
</g>
</svg>
